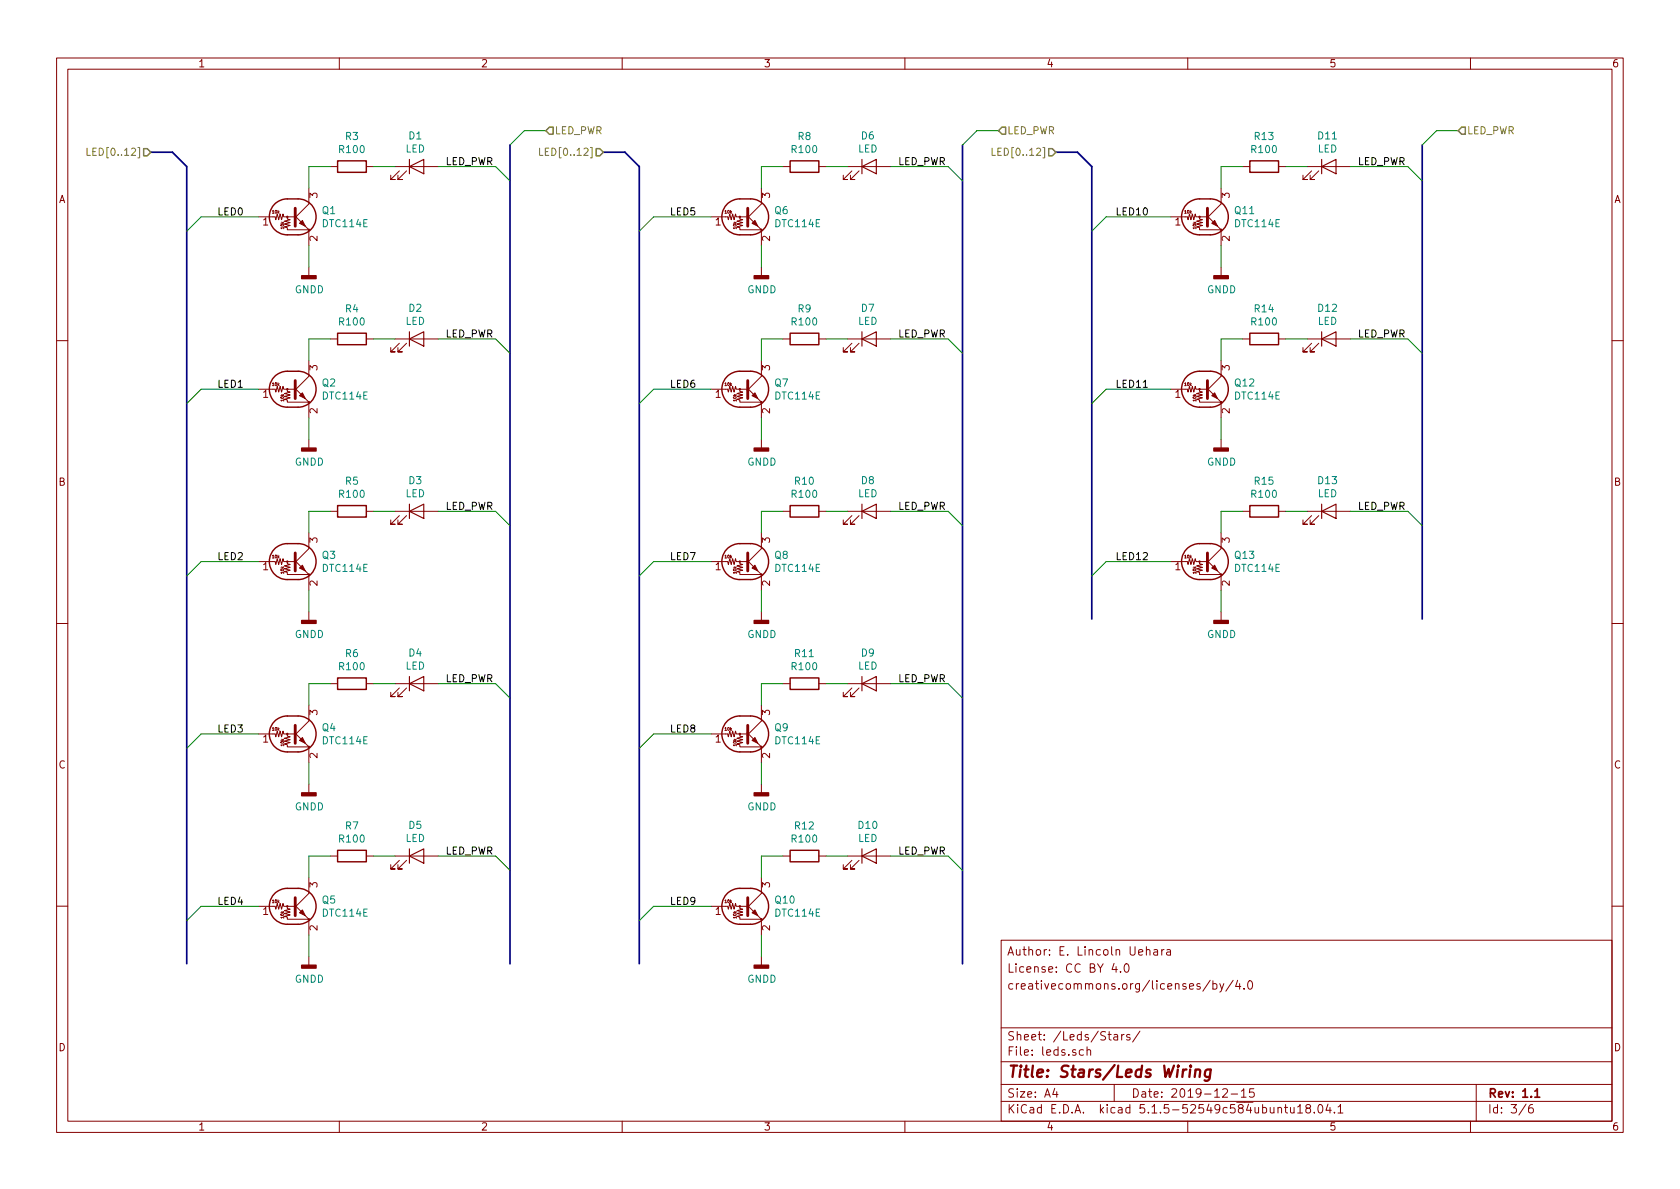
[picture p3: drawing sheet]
<svg xmlns="http://www.w3.org/2000/svg" width="297mm" height="210mm" viewBox="0 0 297 210" stroke-linecap="round" stroke-linejoin="round" font-family="sans-serif">
<g fill="none" stroke="#840000" stroke-width=".18">
<path d="M10 10.3h277v189.9h-277zM12 12.2h273v186.1h-273zM60 10.3v1.9M110 10.3v1.9M160 10.3v1.9M210 10.3v1.9M260 10.3v1.9M45.7 38.3h2.9l.2 .6 .2-1.1 .3 1.1 .2-1.1 .3 1.1 .2-1.1 .2 .5h1.9M52.1 38.1l2.5 2.5h-3.8v-.3l-.5-.2 1-.2-1-.3 1-.2-1-.3 1-.2-.5-.2v-.4M54.6 33.3v2.8l-2.5 2.5M58.4 29.5h1.3M64.8 29.5h1.2"/>
<path d="M69.8 29.5h7.7M70.6 30.2l-1.5 1.5h.7h-.7v-.7M71.9 30.2l-1.5 1.5h.7h-.7v-.7M125.7 38.3h3l.1 .6 .2-1.1 .3 1.1 .2-1.1 .3 1.1 .2-1.1 .2 .5h1.9M132.1 38.1l2.5 2.5h-3.8v-.3l-.5-.2 1-.2-1-.3 1-.2-1-.3 1-.2-.5-.2v-.4M134.6 33.3v2.8l-2.5 2.5M138.4 29.5h1.3M144.8 29.5h1.2M149.9 29.5h7.6M150.6 30.2l-1.5 1.5h.8h-.8v-.7M151.9 30.2l-1.5 1.5h.7h-.7v-.7M207 38.3h2.9l.2 .6 .2-1.1 .3 1.1 .2-1.1 .3 1.1 .2-1.1 .2 .5h1.9"/>
<path d="M213.4 38.1l2.5 2.5h-3.8v-.3l-.5-.2 1-.2-1-.3 1-.2-1-.3 1-.2-.5-.2v-.4M215.9 33.3v2.8l-2.5 2.5M219.7 29.5h1.3M226.1 29.5h1.2M231.1 29.5h7.7M231.9 30.2l-1.5 1.5h.7h-.7v-.7M233.2 30.2l-1.6 1.5h.8h-.8v-.7M54.6 40.9v2.5M54.6 47.2v1.6M58.4 59.9h1.3M64.8 59.9h1.2M69.8 59.9h7.7"/>
<path d="M134.6 40.9v2.5M134.6 47.2v1.6M138.4 59.9h1.3M144.8 59.9h1.2M149.9 59.9h7.6M215.9 40.9v2.5M215.9 47.2v1.6M219.7 59.9h1.3M226.1 59.9h1.2M231.1 59.9h7.7M10 60.2h2M45.7 68.8h2.9l.2 .5 .2-1 .3 1 .2-1 .3 1 .2-1 .2 .5h1.9"/>
<path d="M52.1 68.6l2.5 2.5h-3.8v-.4l-.5-.1 1-.2-1-.3 1-.3-1-.2 1-.3-.5-.1v-.4M54.6 63.7v2.8l-2.5 2.6M54.6 71.4v2.5M54.6 77.7v1.5M70.6 60.7l-1.5 1.5h.7h-.7v-.7M71.9 60.7l-1.5 1.5h.7h-.7v-.7M125.7 68.8h3l.1 .5 .2-1 .3 1 .2-1 .3 1 .2-1 .2 .5h1.9M132.1 68.6l2.5 2.5h-3.8v-.4l-.5-.1 1-.2-1-.3 1-.3-1-.2 1-.3-.5-.1v-.4M134.6 63.7v2.8l-2.5 2.6M134.6 71.4v2.5M134.6 77.7v1.5M150.6 60.7l-1.5 1.5h.8h-.8v-.7"/>
<path d="M151.9 60.7l-1.5 1.5h.7h-.7v-.7M207 68.8h2.9l.2 .5 .2-1 .3 1 .2-1 .3 1 .2-1 .2 .5h1.9M213.4 68.6l2.5 2.5h-3.8v-.4l-.5-.1 1-.2-1-.3 1-.3-1-.2 1-.3-.5-.1v-.4M215.9 63.7v2.8l-2.5 2.6M215.9 71.4v2.5M215.9 77.7v1.5M231.9 60.7l-1.5 1.5h.7h-.7v-.7M233.2 60.7l-1.6 1.5h.8h-.8v-.7M285 60.2h2M45.7 99.3h2.9l.2 .5 .2-1 .3 1 .2-1 .3 1 .2-1 .2 .5h1.9M52.1 99.1l2.5 2.5h-3.8v-.4l-.5-.1 1-.3-1-.2 1-.3-1-.2 1-.3-.5-.1v-.4M54.6 94.2v2.8l-2.5 2.6"/>
<path d="M58.4 90.4h1.3M64.8 90.4h1.2M69.8 90.4h7.7M70.6 91.2l-1.5 1.5h.7h-.7v-.8M71.9 91.2l-1.5 1.5h.7h-.7v-.8M125.7 99.3h3l.1 .5 .2-1 .3 1 .2-1 .3 1 .2-1 .2 .5h1.9M132.1 99.1l2.5 2.5h-3.8v-.4l-.5-.1 1-.3-1-.2 1-.3-1-.2 1-.3-.5-.1v-.4M134.6 94.2v2.8l-2.5 2.6M138.4 90.4h1.3M144.8 90.4h1.2M149.9 90.4h7.6M150.6 91.2l-1.5 1.5h.8h-.8v-.8"/>
<path d="M151.9 91.2l-1.5 1.5h.7h-.7v-.8M207 99.3h2.9l.2 .5 .2-1 .3 1 .2-1 .3 1 .2-1 .2 .5h1.9M213.4 99.1l2.5 2.5h-3.8v-.4l-.5-.1 1-.3-1-.2 1-.3-1-.2 1-.3-.5-.1v-.4M215.9 94.2v2.8l-2.5 2.6M219.7 90.4h1.3M226.1 90.4h1.2M231.1 90.4h7.7M231.9 91.2l-1.5 1.5h.7h-.7v-.8M233.2 91.2l-1.6 1.5h.8h-.8v-.8M10 110.3h2M54.6 101.8v2.6M54.6 108.2v1.5"/>
<path d="M134.6 101.8v2.6M134.6 108.2v1.5M215.9 101.8v2.6M215.9 108.2v1.5M285 110.3h2M45.7 129.8h2.9l.2 .5 .2-1 .3 1 .2-1 .3 1 .2-1 .2 .5h1.9M52.1 129.5l2.5 2.6h-3.8v-.4l-.5-.1 1-.3-1-.2 1-.3-1-.2 1-.3-.5-.1v-.4M54.6 124.7v2.8l-2.5 2.5M54.6 132.3v2.6M54.6 138.7v1.5M58.4 120.9h1.3M64.8 120.9h1.2"/>
<path d="M69.8 120.9h7.7M70.6 121.7l-1.5 1.5h.7h-.7v-.8M71.9 121.7l-1.5 1.5h.7h-.7v-.8M125.7 129.8h3l.1 .5 .2-1 .3 1 .2-1 .3 1 .2-1 .2 .5h1.9M132.1 129.5l2.5 2.6h-3.8v-.4l-.5-.1 1-.3-1-.2 1-.3-1-.2 1-.3-.5-.1v-.4M134.6 124.7v2.8l-2.5 2.5M134.6 132.3v2.6M134.6 138.7v1.5M138.4 120.9h1.3M144.8 120.9h1.2M149.9 120.9h7.6M150.6 121.7l-1.5 1.5h.8h-.8v-.8"/>
<path d="M151.9 121.7l-1.5 1.5h.7h-.7v-.8M54.6 155.2v2.8l-2.5 2.5M58.4 151.4h1.3M64.8 151.4h1.2M69.8 151.4h7.7M70.6 152.1l-1.5 1.6h.7h-.7v-.8M71.9 152.1l-1.5 1.6h.7h-.7v-.8M134.6 155.2v2.8l-2.5 2.5M138.4 151.4h1.3M144.8 151.4h1.2M149.9 151.4h7.6M150.6 152.1l-1.5 1.6h.8h-.8v-.8"/>
<path d="M151.9 152.1l-1.5 1.6h.7h-.7v-.8M10 160.2h2M45.7 160.3h2.9l.2 .5 .2-1 .3 1 .2-1 .3 1 .2-1 .2 .5h1.9M52.1 160l2.5 2.6h-3.8v-.4l-.5-.2 1-.2-1-.3 1-.2-1-.3 1-.2-.5-.2v-.3M54.6 162.8v2.5M54.6 169.2v1.5M125.7 160.3h3l.1 .5 .2-1 .3 1 .2-1 .3 1 .2-1 .2 .5h1.9M132.1 160l2.5 2.6h-3.8v-.4l-.5-.2 1-.2-1-.3 1-.2-1-.3 1-.2-.5-.2v-.3M134.6 162.8v2.5M134.6 169.2v1.5M177 166.3h108v32h-108zM197 170.4l-.4 1h1"/>
<path d="M197.3 170.9v1M198.1 171.8v.1M198.9 170.6l.2-.2a.81 .81 0 0 1 .6 .6 .81 .81 0 0 1-.3 .9h-.1a.79 .79 0 0 1-.4-1.3zM202.7 168l.2-.1 .4 .1v.9M202.7 167.4v1.5M204 168h.6l.1 .9M204.7 168.3h-.5l-.2 .2 .2 .4 .5-.1M205.4 167.9v1M205.8 167.9l-.3 .1-.1 .2M206.3 168h.6l.1 .9M207 168.3h-.5l-.3 .2 .3 .4 .5-.1M214 173.3l-1.3 2"/>
<path d="M214.5 174l.4-.1 .3 .3-.1 .6-.2 .1-.4-.1M214.5 173.4v1.5M215.7 173.9l.3 1M216.4 173.9l-.5 1.4-.2 .1M218 173.3l-1.3 2M218.8 173.3l-.3 1.1h.9M219.2 173.9v1M220 174.8v.1M220.8 173.5l.2-.1a.8 .8 0 0 1 .5 .8 .8 .8 0 0 1-.5 .7 1 1 0 0 1-.2-1.4zM285 160.2h2M60 198.3v1.9M110 198.3v1.9"/>
<path d="M160 198.3v1.9M177 194.8h108M177 191.8h108M177 187.8h108M177 181.8h108M186.5 192.5l-.4 1h1M186.8 193v1M191.6 185.7l-.5-.1-.3 .3 .1 .6 .2 .1 .5-.1M192.2 185.7l.2-.1 .4 .1v.9M192.2 185.1v1.5M197 183h.6v.9M197 191.8v3"/>
<path d="M197.6 183.3l-.5 .1-.2 .2 .2 .3 .5-.1M198.3 182.9v1M198.8 182.9l-.5 .3M199.8 183a.37 .37 0 0 0-.6 .1l.1 .3 .5 .1v.1l-.2 .3-.4-.1M201.5 182.3l-1.2 2M210 198.3v1.9M216.2 192.7l.2-.2h.4l.2 .5-.9 1h.9M217.7 193.5h1.1M219.5 193l.4-.5v1.5M219.5 194h.8M221.7 192.5h-.7l-.1 .7 .2-.1 .5 .1 .2 .2-.1 .5-.2 .1-.6-.1M226 196l.2-.2 .3 .1 .1 .9"/>
<path d="M227.1 195.8h.6M227.3 195.3v1.3l.4 .2M228.2 195.8v.9l.4 .1 .2-.1M228.8 195.8v1M229.4 195.8l.5-.5v1.5M229.4 196.8h.9M231.2 196l-.3-.2v-.3a.48 .48 0 0 1 .7-.1l.1 .2-.1 .3-.6 .1-.1 .3v.4l.3 .1 .4-.1 .1-.2v-.2l-.3-.3M232.4 196.7v.1M233.1 195.5l.3-.2a.8 .8 0 0 1 .5 .8 .8 .8 0 0 1-.5 .7l-.3-.1-.1-.4zM234.8 195.2l-.4 1.1h1M235.2 195.8v1M235.9 196.7v.1"/>
<path d="M236.6 195.8l.4-.5v1.5M236.6 196.8h.8M260 198.3v1.9M261 191.8v6.5M269.8 195.2l-1.2 2M271 195.3a.62 .62 0 0 0-.7 .7v.7l.3 .1 .4-.1 .1-.5-.1-.2-.4-.1-.3 .3"/>
<circle cx="50.8" cy="38.3" r=".13"/>
<circle cx="130.8" cy="38.3" r=".13"/>
<circle cx="212.1" cy="38.3" r=".13"/>
<circle cx="54.6" cy="40.6" r=".13"/>
<circle cx="134.6" cy="40.6" r=".13"/>
<circle cx="215.9" cy="40.6" r=".13"/>
<circle cx="50.8" cy="68.8" r=".13"/>
<circle cx="54.6" cy="71.1" r=".13"/>
<circle cx="130.8" cy="68.8" r=".13"/>
<circle cx="134.6" cy="71.1" r=".13"/>
<circle cx="212.1" cy="68.8" r=".13"/>
<circle cx="215.9" cy="71.1" r=".13"/>
<circle cx="50.8" cy="99.3" r=".13"/>
<circle cx="130.8" cy="99.3" r=".13"/>
<circle cx="212.1" cy="99.3" r=".13"/>
<circle cx="54.6" cy="101.6" r=".13"/>
<circle cx="134.6" cy="101.6" r=".13"/>
<circle cx="215.9" cy="101.6" r=".13"/>
<circle cx="50.8" cy="129.8" r=".13"/>
<circle cx="54.6" cy="132.1" r=".13"/>
<circle cx="130.8" cy="129.8" r=".13"/>
<circle cx="134.6" cy="132.1" r=".13"/>
<circle cx="50.8" cy="160.3" r=".13"/>
<circle cx="54.6" cy="162.6" r=".13"/>
<circle cx="130.8" cy="160.3" r=".13"/>
<circle cx="134.6" cy="162.6" r=".13"/>
</g>
<path d="M271.4 193l.4-.5v1.5M271.4 194h.8" fill="none" stroke="#840000" stroke-width=".3"/>
<path d="M210.4 189.1l-.1 1.3M210.5 188.4l-.1 .1 .1 .1 .1-.1-.1-.1v.2M211.4 189.3a.5 .5 0 0 1 .8 .1l-.1 1M211.4 189.1l-.2 1.3M214.1 189.1l-.2 1.6a.6 .6 0 0 1-.9 .3M214.1 189.2a.68 .68 0 0 0-1 .3v.8l.2 .1 .6-.1" fill="none" stroke="#840000" stroke-width=".41"/>
<g fill="none" stroke="#840000" stroke-width=".2">
<path d="M72.4 29.5l2.5-1.3v2.5zM72.4 28.2v2.5M152.4 29.5l2.5-1.3v2.5zM152.4 28.2v2.5M233.7 29.5l2.5-1.3v2.5zM233.7 28.2v2.5M72.4 59.9l2.5-1.2v2.5zM72.4 58.7v2.5M152.4 59.9l2.5-1.2v2.5zM152.4 58.7v2.5M233.7 59.9l2.5-1.2v2.5zM233.7 58.7v2.5"/>
<path d="M72.4 90.4l2.5-1.3v2.6zM72.4 89.1v2.6M152.4 90.4l2.5-1.3v2.6zM152.4 89.1v2.6M233.7 90.4l2.5-1.3v2.6zM233.7 89.1v2.6M72.4 119.6v2.6M152.4 119.6v2.6M72.4 120.9l2.5-1.3v2.6zM152.4 120.9l2.5-1.3v2.6zM72.4 151.4l2.5-1.3v2.5zM72.4 150.1v2.5"/>
<path d="M152.4 151.4l2.5-1.3v2.5zM152.4 150.1v2.5"/>
</g>
<g fill="#840000" stroke="#840000" stroke-width=".25">
<path d="M133.3 48.8h2.6v.5h-2.6z"/>
<path d="M214.6 109.7h2.6v.5h-2.6z"/>
<path d="M214.6 79.2h2.6v.6h-2.6z"/>
<path d="M214.6 48.8h2.6v.5h-2.6z"/>
<path d="M133.3 79.2h2.6v.6h-2.6z"/>
<path d="M133.3 109.7h2.6v.5h-2.6z"/>
<path d="M133.3 140.2h2.6v.5h-2.6z"/>
<path d="M133.3 170.7h2.6v.5h-2.6z"/>
<path d="M53.3 140.2h2.6v.5h-2.6z"/>
<path d="M53.3 48.8h2.6v.5h-2.6z"/>
<path d="M53.3 79.2h2.6v.6h-2.6z"/>
<path d="M53.3 109.7h2.6v.5h-2.6z"/>
<path d="M53.3 170.7h2.6v.5h-2.6z"/>
</g>
<g fill="none" stroke="#840000" stroke-width=".25">
<path d="M48.5 36.1a3.3 3.3 0 0 1 2.3-.9h1.9a3.2 3.2 0 0 1 3.2 3.1 3.2 3.2 0 0 1-3.2 3.2h-1.9a3.2 3.2 0 0 1-2.9-1.9 3.2 3.2 0 0 1 .6-3.5zM59.7 28.4h5.1v2.1h-5.1zM128.5 36.1a3.3 3.3 0 0 1 2.3-.9h1.9a3.2 3.2 0 0 1 3.2 3.1 3.2 3.2 0 0 1-3.2 3.2h-1.9a3.2 3.2 0 0 1-2.9-1.9 3.2 3.2 0 0 1 .6-3.5zM139.7 28.4h5.1v2.1h-5.1zM209.8 36.1a3.3 3.3 0 0 1 2.3-.9h1.9a3.2 3.2 0 0 1 3.2 3.1 3.2 3.2 0 0 1-3.2 3.2h-1.9a3.2 3.2 0 0 1-2.9-1.9 3.2 3.2 0 0 1 .6-3.5zM221 28.4h5.1v2.1h-5.1zM59.7 58.9h5.1v2.1h-5.1zM139.7 58.9h5.1v2.1h-5.1zM221 58.9h5.1v2.1h-5.1zM48.5 66.6a3.3 3.3 0 0 1 2.3-.9h1.9a3.2 3.2 0 0 1 3.2 3.1 3.2 3.2 0 0 1-3.2 3.2h-1.9a3.2 3.2 0 0 1-2.9-2 3.2 3.2 0 0 1 .6-3.4zM128.5 66.6a3.3 3.3 0 0 1 2.3-.9h1.9a3.2 3.2 0 0 1 3.2 3.1 3.2 3.2 0 0 1-3.2 3.2h-1.9a3.2 3.2 0 0 1-2.9-2 3.2 3.2 0 0 1 .6-3.4zM209.8 66.6a3.3 3.3 0 0 1 2.3-.9h1.9a3.2 3.2 0 0 1 3.2 3.1 3.2 3.2 0 0 1-3.2 3.2h-1.9a3.2 3.2 0 0 1-2.9-2 3.2 3.2 0 0 1 .6-3.4z"/>
<path d="M48.5 97.1a3.3 3.3 0 0 1 2.3-1h1.9a3.2 3.2 0 0 1 3.2 3.2 3.2 3.2 0 0 1-3.2 3.2h-1.9a3.2 3.2 0 0 1-2.9-2 3.2 3.2 0 0 1 .6-3.4zM59.7 89.4h5.1v2h-5.1zM128.5 97.1a3.3 3.3 0 0 1 2.3-1h1.9a3.2 3.2 0 0 1 3.2 3.2 3.2 3.2 0 0 1-3.2 3.2h-1.9a3.2 3.2 0 0 1-2.9-2 3.2 3.2 0 0 1 .6-3.4zM139.7 89.4h5.1v2h-5.1zM209.8 97.1a3.3 3.3 0 0 1 2.3-1h1.9a3.2 3.2 0 0 1 3.2 3.2 3.2 3.2 0 0 1-3.2 3.2h-1.9a3.2 3.2 0 0 1-2.9-2 3.2 3.2 0 0 1 .6-3.4zM221 89.4h5.1v2h-5.1zM59.7 119.9h5.1v2h-5.1zM139.7 119.9h5.1v2h-5.1zM48.5 127.6a3.3 3.3 0 0 1 2.3-1h1.9a3.2 3.2 0 0 1 3.2 3.2 3.2 3.2 0 0 1-3.2 3.2h-1.9a3.2 3.2 0 0 1-2.9-2 3.2 3.2 0 0 1 .6-3.4zM128.5 127.6a3.3 3.3 0 0 1 2.3-1h1.9a3.2 3.2 0 0 1 3.2 3.2 3.2 3.2 0 0 1-3.2 3.2h-1.9a3.2 3.2 0 0 1-2.9-2 3.2 3.2 0 0 1 .6-3.4zM48.5 158a3.3 3.3 0 0 1 2.3-.9h1.9a3.2 3.2 0 0 1 3.2 3.2 3.2 3.2 0 0 1-3.2 3.1h-1.9a3.2 3.2 0 0 1-2.9-1.9 3.2 3.2 0 0 1 .6-3.5zM59.7 150.4h5.1v2h-5.1z"/>
<path d="M128.5 158a3.3 3.3 0 0 1 2.3-.9h1.9a3.2 3.2 0 0 1 3.2 3.2 3.2 3.2 0 0 1-3.2 3.1h-1.9a3.2 3.2 0 0 1-2.9-1.9 3.2 3.2 0 0 1 .6-3.5zM139.7 150.4h5.1v2h-5.1z"/>
</g>
<g fill="#840000" stroke="#840000" stroke-width=".51">
<path d="M132.2 36.8v3.2z"/>
<path d="M213.5 97.8v3.2z"/>
<path d="M132.2 67.3v3.2z"/>
<path d="M213.5 67.3v3.2z"/>
<path d="M213.5 36.8v3.2z"/>
<path d="M132.2 97.8v3.2z"/>
<path d="M132.2 128.3v3.1z"/>
<path d="M132.2 158.7v3.2z"/>
<path d="M52.2 158.7v3.2z"/>
<path d="M52.2 97.8v3.2z"/>
<path d="M52.2 36.8v3.2z"/>
<path d="M52.2 67.3v3.2z"/>
<path d="M52.2 128.3v3.1z"/>
</g>
<g fill="#840000" stroke="#840000" stroke-width=".18">
<path d="M133.5 39l.5 1-1-.5z"/>
<path d="M214.2 100.5l.6-.6 .5 1.1z"/>
<path d="M133 70l.5-.5 .5 1z"/>
<path d="M214.2 70l.6-.5 .5 1z"/>
<path d="M214.8 39l.5 1-1.1-.5z"/>
<path d="M133.5 99.9l.5 1.1-1-.5z"/>
<path d="M133.5 130.4l.5 1-1-.5z"/>
<path d="M133.5 160.9l.5 1-1-.5z"/>
<path d="M53 161.4l.5-.5 .5 1z"/>
<path d="M53 100.5l.5-.6 .5 1.1z"/>
<path d="M53 39.5l.5-.5 .5 1z"/>
<path d="M53 70l.5-.5 .5 1z"/>
<path d="M53 130.9l.5-.5 .5 1z"/>
</g>
<path d="M26.7 26.9h3.8l2.5 2.6v140.9M90.2 25.6v144.8M106.7 26.9h3.8l2.5 2.6v140.9M170.2 25.6v144.8M186.7 26.9h3.8l2.5 2.6v80M251.5 25.6v83.9" fill="none" stroke="#000084" stroke-width=".3"/>
<g fill="none" stroke="#008400" stroke-width=".18">
<path d="M45.7 38.3h-10.1l-2.6 2.6M58.4 29.5h-3.8v3.8M66 29.5h3.8M77.5 29.5h10.1l2.6 2.5M96.5 23.1h-3.8l-2.5 2.5M125.7 38.3h-10.1l-2.6 2.6M138.4 29.5h-3.8v3.8M146 29.5h3.9M157.5 29.5h10.1l2.6 2.5M176.5 23.1h-3.8l-2.5 2.5M207 38.3h-11.4l-2.6 2.6M219.7 29.5h-3.8v3.8"/>
<path d="M227.3 29.5h3.8M238.8 29.5h10.1l2.6 2.5M257.8 23.1h-3.8l-2.5 2.5M54.6 43.4v3.8M58.4 59.9h-3.8v3.8M66 59.9h3.8M77.5 59.9h10.1l2.6 2.6M134.6 43.4v3.8M138.4 59.9h-3.8v3.8M146 59.9h3.9M157.5 59.9h10.1l2.6 2.6M215.9 43.4v3.8"/>
<path d="M219.7 59.9h-3.8v3.8M227.3 59.9h3.8M238.8 59.9h10.1l2.6 2.6M45.7 68.8h-10.1l-2.6 2.6M54.6 73.9v3.8M125.7 68.8h-10.1l-2.6 2.6M134.6 73.9v3.8M207 68.8h-11.4l-2.6 2.6M215.9 73.9v3.8M45.7 99.3h-10.1l-2.6 2.5M58.4 90.4h-3.8v3.8M66 90.4h3.8"/>
<path d="M77.5 90.4h10.1l2.6 2.6M125.7 99.3h-10.1l-2.6 2.5M138.4 90.4h-3.8v3.8M146 90.4h3.9M157.5 90.4h10.1l2.6 2.6M207 99.3h-11.4l-2.6 2.5M219.7 90.4h-3.8v3.8M227.3 90.4h3.8M238.8 90.4h10.1l2.6 2.6M54.6 104.4v3.8M134.6 104.4v3.8M215.9 104.4v3.8"/>
<path d="M45.7 129.8h-10.1l-2.6 2.5M54.6 134.9v3.8M58.4 120.9h-3.8v3.8M66 120.9h3.8M77.5 120.9h10.1l2.6 2.5M125.7 129.8h-10.1l-2.6 2.5M134.6 134.9v3.8M138.4 120.9h-3.8v3.8M146 120.9h3.9M157.5 120.9h10.1l2.6 2.5M58.4 151.4h-3.8v3.8M66 151.4h3.8"/>
<path d="M77.5 151.4h10.1l2.6 2.5M138.4 151.4h-3.8v3.8M146 151.4h3.9M157.5 151.4h10.1l2.6 2.5M45.7 160.3h-10.1l-2.6 2.5M54.6 165.3v3.9M125.7 160.3h-10.1l-2.6 2.5M134.6 165.3v3.9"/>
</g>
<path d="M15.4 26.2v1.3h.6M95.4 26.2v1.3h.6M175.4 26.2v1.3h.6" fill="none" stroke="#848400" stroke-width=".18"/>
<path d="M25.4 26.3h.6l.7 .6-.7 .7h-.6zM97.2 22.5h.6v1.2h-.6l-.7-.6zM105.4 26.3h.6l.7 .6-.7 .7h-.6zM177.2 22.5h.6v1.2h-.6l-.7-.6zM185.4 26.3h.7l.6 .6-.6 .7h-.7zM257.8 23.1l.6-.6h.7v1.2h-.7z" fill="none" stroke="#848400" stroke-width=".25"/>
<text font-size="2.8" fill="#840000" x="178" y="190.5">Title: Stars/Leds Wiring</text>
<g font-size="2.1" fill="#840000">
<text x="178" y="172">License: CC BY 4.0</text>
<text x="178" y="169">Author: E. Lincoln Uehara</text>
<text x="178" y="175">creativecommons.org/licenses/by/4.0</text>
<text x="178" y="184">Sheet: /Leds/Stars/</text>
<text x="178" y="186.7">File: leds.sch</text>
<text x="178" y="196.9">KiCad E.D.A. kicad 5.1.5-52549c584ubuntu18.04.1</text>
<text x="178" y="194.1">Size: A4</text>
<text x="200" y="194.1">Date: 2019-12-15</text>
<text x="263" y="194.1">Rev: 1.1</text>
<text x="263" y="196.9">Id: 3/6</text>
</g>
<g font-size="1.8" fill="#840000">
<text x="35" y="11.9">1</text>
<text x="85" y="11.9">2</text>
<text x="135" y="11.9">3</text>
<text x="185" y="11.9">4</text>
<text x="235" y="11.9">5</text>
<text x="285" y="11.9">6</text>
<text x="10.4" y="35.9">A</text>
<text x="56.1" y="35" transform="rotate(-90 56.1 35)">3</text>
<text x="136.1" y="35" transform="rotate(-90 136.1 35)">3</text>
<text x="217.4" y="35" transform="rotate(-90 217.4 35)">3</text>
<text x="285.4" y="35.9">A</text>
<text x="46.5" y="39.9">1</text>
<text x="126.5" y="39.9">1</text>
<text x="207.8" y="39.9">1</text>
<text x="56.1" y="42.6" transform="rotate(-90 56.1 42.6)">2</text>
<text x="136.1" y="42.6" transform="rotate(-90 136.1 42.6)">2</text>
<text x="217.4" y="42.6" transform="rotate(-90 217.4 42.6)">2</text>
<text x="56.1" y="65.5" transform="rotate(-90 56.1 65.5)">3</text>
<text x="136.1" y="65.5" transform="rotate(-90 136.1 65.5)">3</text>
<text x="217.4" y="65.5" transform="rotate(-90 217.4 65.5)">3</text>
<text x="46.5" y="70.4">1</text>
<text x="126.5" y="70.4">1</text>
<text x="207.8" y="70.4">1</text>
<text x="56.1" y="73.1" transform="rotate(-90 56.1 73.1)">2</text>
<text x="136.1" y="73.1" transform="rotate(-90 136.1 73.1)">2</text>
<text x="217.4" y="73.1" transform="rotate(-90 217.4 73.1)">2</text>
<text x="10.4" y="85.9">B</text>
<text x="285.4" y="85.9">B</text>
<text x="56.1" y="96" transform="rotate(-90 56.1 96)">3</text>
<text x="136.1" y="96" transform="rotate(-90 136.1 96)">3</text>
<text x="217.4" y="96" transform="rotate(-90 217.4 96)">3</text>
<text x="46.5" y="100.8">1</text>
<text x="126.5" y="100.8">1</text>
<text x="207.8" y="100.8">1</text>
<text x="56.1" y="103.6" transform="rotate(-90 56.1 103.6)">2</text>
<text x="136.1" y="103.6" transform="rotate(-90 136.1 103.6)">2</text>
<text x="217.4" y="103.6" transform="rotate(-90 217.4 103.6)">2</text>
<text x="46.5" y="131.3">1</text>
<text x="56.1" y="126.5" transform="rotate(-90 56.1 126.5)">3</text>
<text x="126.5" y="131.3">1</text>
<text x="136.1" y="126.5" transform="rotate(-90 136.1 126.5)">3</text>
<text x="10.4" y="135.9">C</text>
<text x="56.1" y="134.1" transform="rotate(-90 56.1 134.1)">2</text>
<text x="136.1" y="134.1" transform="rotate(-90 136.1 134.1)">2</text>
<text x="285.4" y="135.9">C</text>
<text x="46.5" y="161.8">1</text>
<text x="56.1" y="156.9" transform="rotate(-90 56.1 156.9)">3</text>
<text x="126.5" y="161.8">1</text>
<text x="136.1" y="156.9" transform="rotate(-90 136.1 156.9)">3</text>
<text x="56.1" y="164.6" transform="rotate(-90 56.1 164.6)">2</text>
<text x="136.1" y="164.6" transform="rotate(-90 136.1 164.6)">2</text>
<text x="10.4" y="185.9">D</text>
<text x="285.4" y="185.9">D</text>
<text x="35" y="199.9">1</text>
<text x="85" y="199.9">2</text>
<text x="135" y="199.9">3</text>
<text x="185" y="199.9">4</text>
<text x="235" y="199.9">5</text>
<text x="285" y="199.9">6</text>
</g>
<g font-size="1.8" fill="#848400">
<text x="98" y="23.7">LED_PWR</text>
<text x="178.1" y="23.7">LED_PWR</text>
<text x="259.3" y="23.7">LED_PWR</text>
<text x="16.5" y="27.6">LED[0..12]</text>
<text x="96.5" y="27.6">LED[0..12]</text>
<text x="176.5" y="27.6">LED[0..12]</text>
</g>
<g font-size="1.8" fill="#008484">
<text x="60.1" y="27.1">R100</text>
<text x="61.1" y="24.8">R3</text>
<text x="71.7" y="27">LED</text>
<text x="72.3" y="24.7">D1</text>
<text x="140.1" y="27.1">R100</text>
<text x="141.1" y="24.8">R8</text>
<text x="151.7" y="27">LED</text>
<text x="152.3" y="24.7">D6</text>
<text x="221.4" y="27.1">R100</text>
<text x="221.9" y="24.8">R13</text>
<text x="233" y="27">LED</text>
<text x="233.1" y="24.7">D11</text>
<text x="57" y="37.9">Q1</text>
<text x="57.1" y="40.2">DTC114E</text>
<text x="137" y="37.9">Q6</text>
<text x="137.2" y="40.2">DTC114E</text>
<text x="218.4" y="37.9">Q11</text>
<text x="218.4" y="40.2">DTC114E</text>
<text x="52.1" y="51.9">GNDD</text>
<text x="132.1" y="51.9">GNDD</text>
<text x="213.4" y="51.9">GNDD</text>
<text x="60.1" y="57.6">R100</text>
<text x="61.1" y="55.2">R4</text>
<text x="71.7" y="57.4">LED</text>
<text x="72.3" y="55.1">D2</text>
<text x="140.1" y="57.6">R100</text>
<text x="141.1" y="55.2">R9</text>
<text x="151.7" y="57.4">LED</text>
<text x="152.3" y="55.1">D7</text>
<text x="221.4" y="57.6">R100</text>
<text x="221.9" y="55.2">R14</text>
<text x="233" y="57.4">LED</text>
<text x="233.1" y="55.1">D12</text>
<text x="57" y="68.3">Q2</text>
<text x="57.1" y="70.7">DTC114E</text>
<text x="137" y="68.3">Q7</text>
<text x="137.2" y="70.7">DTC114E</text>
<text x="218.4" y="68.3">Q12</text>
<text x="218.4" y="70.7">DTC114E</text>
<text x="52.1" y="82.3">GNDD</text>
<text x="132.1" y="82.3">GNDD</text>
<text x="213.4" y="82.3">GNDD</text>
<text x="60.1" y="88">R100</text>
<text x="61.1" y="85.7">R5</text>
<text x="71.7" y="87.9">LED</text>
<text x="72.3" y="85.6">D3</text>
<text x="140.1" y="88">R100</text>
<text x="140.6" y="85.7">R10</text>
<text x="151.7" y="87.9">LED</text>
<text x="152.3" y="85.6">D8</text>
<text x="221.4" y="88">R100</text>
<text x="221.9" y="85.7">R15</text>
<text x="233" y="87.9">LED</text>
<text x="233.1" y="85.6">D13</text>
<text x="57" y="98.8">Q3</text>
<text x="57.1" y="101.1">DTC114E</text>
<text x="137" y="98.8">Q8</text>
<text x="137.2" y="101.1">DTC114E</text>
<text x="218.4" y="98.8">Q13</text>
<text x="218.4" y="101.1">DTC114E</text>
<text x="52.1" y="112.8">GNDD</text>
<text x="132.1" y="112.8">GNDD</text>
<text x="213.4" y="112.8">GNDD</text>
<text x="60.1" y="118.5">R100</text>
<text x="61.1" y="116.2">R6</text>
<text x="71.7" y="118.4">LED</text>
<text x="72.3" y="116.1">D4</text>
<text x="140.1" y="118.5">R100</text>
<text x="140.6" y="116.2">R11</text>
<text x="151.7" y="118.4">LED</text>
<text x="152.3" y="116.1">D9</text>
<text x="57" y="129.3">Q4</text>
<text x="57.1" y="131.6">DTC114E</text>
<text x="137" y="129.3">Q9</text>
<text x="137.2" y="131.6">DTC114E</text>
<text x="52.1" y="143.3">GNDD</text>
<text x="132.1" y="143.3">GNDD</text>
<text x="60.1" y="149">R100</text>
<text x="61.1" y="146.7">R7</text>
<text x="71.7" y="148.9">LED</text>
<text x="72.3" y="146.6">D5</text>
<text x="140.1" y="149">R100</text>
<text x="140.6" y="146.7">R12</text>
<text x="151.7" y="148.9">LED</text>
<text x="151.8" y="146.6">D10</text>
<text x="57" y="159.8">Q5</text>
<text x="137.1" y="159.8">Q10</text>
<text x="57.1" y="162.1">DTC114E</text>
<text x="137.2" y="162.1">DTC114E</text>
<text x="52.1" y="173.8">GNDD</text>
<text x="132.1" y="173.8">GNDD</text>
</g>
<g font-size="1.8">
<text x="78.7" y="29.2">LED_PWR</text>
<text x="158.7" y="29.2">LED_PWR</text>
<text x="240" y="29.2">LED_PWR</text>
<text x="38.7" y="38.1">LED0</text>
<text x="118.7" y="38.1">LED5</text>
<text x="197.7" y="38.1">LED10</text>
<text x="78.7" y="59.7">LED_PWR</text>
<text x="158.7" y="59.7">LED_PWR</text>
<text x="240" y="59.7">LED_PWR</text>
<text x="38.7" y="68.6">LED1</text>
<text x="118.7" y="68.6">LED6</text>
<text x="197.7" y="68.6">LED11</text>
<text x="78.7" y="90.2">LED_PWR</text>
<text x="158.7" y="90.2">LED_PWR</text>
<text x="240" y="90.2">LED_PWR</text>
<text x="38.7" y="99.1">LED2</text>
<text x="118.7" y="99.1">LED7</text>
<text x="197.7" y="99.1">LED12</text>
<text x="78.7" y="120.6">LED_PWR</text>
<text x="158.7" y="120.6">LED_PWR</text>
<text x="38.7" y="129.5">LED3</text>
<text x="118.7" y="129.5">LED8</text>
<text x="78.7" y="151.1">LED_PWR</text>
<text x="158.7" y="151.1">LED_PWR</text>
<text x="38.7" y="160">LED4</text>
<text x="118.7" y="160">LED9</text>
</g>
<g font-size=".7" fill="#840000">
<text x="48.2" y="37.7">10k</text>
<text x="50.2" y="40.5" transform="rotate(-90 50.2 40.5)">10k</text>
<text x="128.2" y="37.7">10k</text>
<text x="130.2" y="40.5" transform="rotate(-90 130.2 40.5)">10k</text>
<text x="209.5" y="37.7">10k</text>
<text x="211.5" y="40.5" transform="rotate(-90 211.5 40.5)">10k</text>
<text x="48.2" y="68.2">10k</text>
<text x="50.2" y="70.9" transform="rotate(-90 50.2 70.9)">10k</text>
<text x="128.2" y="68.2">10k</text>
<text x="130.2" y="70.9" transform="rotate(-90 130.2 70.9)">10k</text>
<text x="209.5" y="68.2">10k</text>
<text x="211.5" y="70.9" transform="rotate(-90 211.5 70.9)">10k</text>
<text x="48.2" y="98.7">10k</text>
<text x="50.2" y="101.4" transform="rotate(-90 50.2 101.4)">10k</text>
<text x="128.2" y="98.7">10k</text>
<text x="130.2" y="101.4" transform="rotate(-90 130.2 101.4)">10k</text>
<text x="209.5" y="98.7">10k</text>
<text x="211.5" y="101.4" transform="rotate(-90 211.5 101.4)">10k</text>
<text x="48.2" y="129.2">10k</text>
<text x="50.2" y="131.9" transform="rotate(-90 50.2 131.9)">10k</text>
<text x="128.2" y="129.2">10k</text>
<text x="130.2" y="131.9" transform="rotate(-90 130.2 131.9)">10k</text>
<text x="48.2" y="159.7">10k</text>
<text x="128.2" y="159.7">10k</text>
<text x="50.2" y="162.4" transform="rotate(-90 50.2 162.4)">10k</text>
<text x="130.2" y="162.4" transform="rotate(-90 130.2 162.4)">10k</text>
</g>
</svg>
